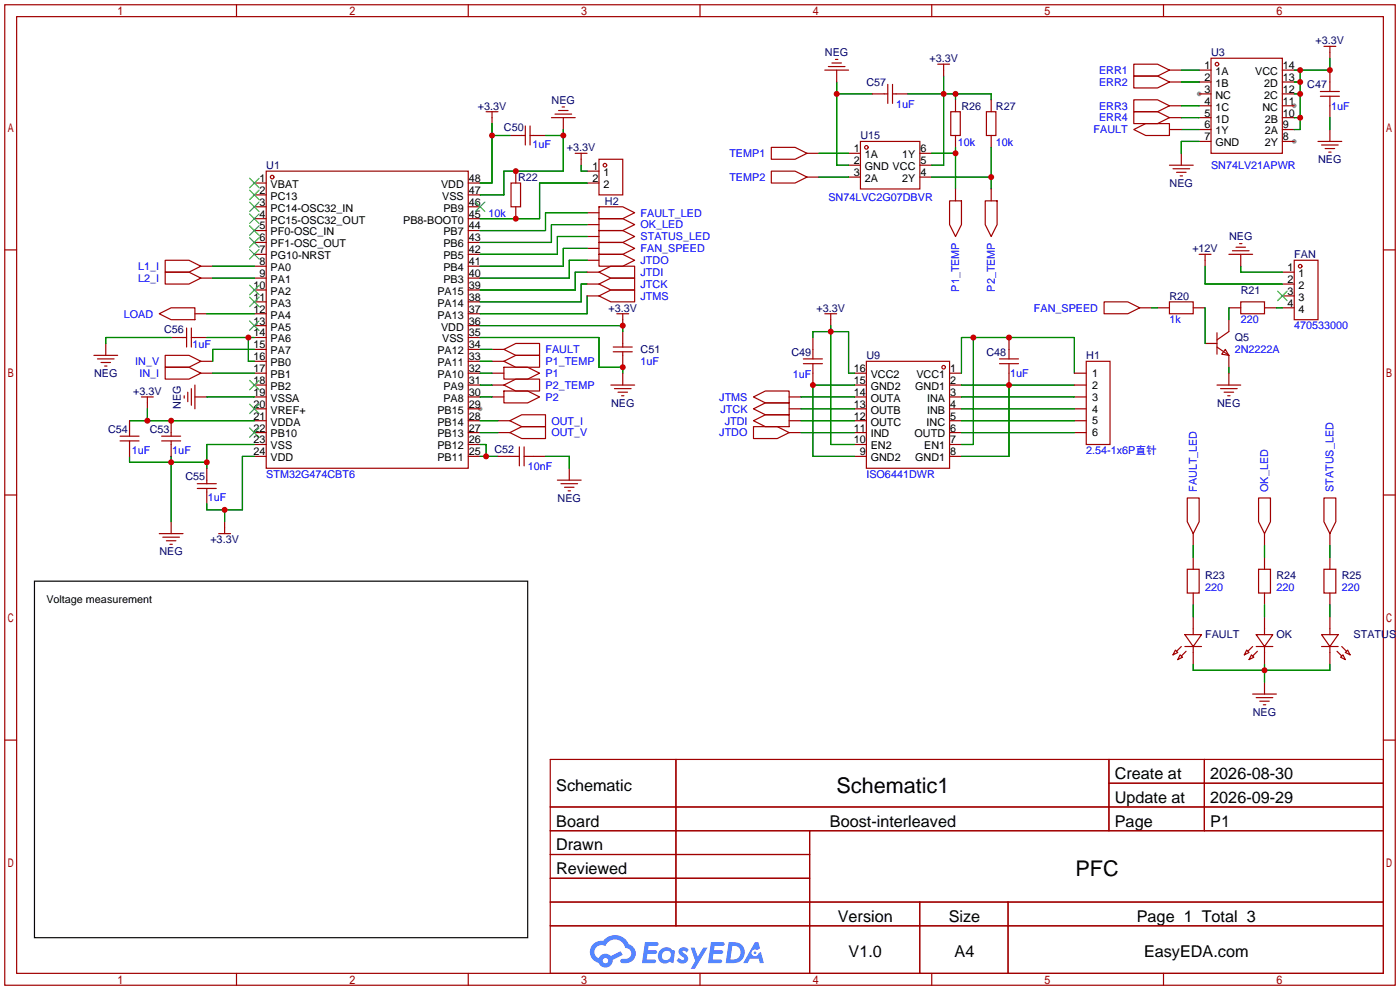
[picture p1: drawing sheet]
<svg xmlns="http://www.w3.org/2000/svg" width="299mm" height="212mm" viewBox="0 0 299 212" stroke-linecap="round" stroke-linejoin="round" font-family="sans-serif">
<g fill="#999">
<circle cx="102.6" cy="87.4" r=".51"/>
<circle cx="256.3" cy="20.1" r=".51"/>
<circle cx="276.6" cy="30.2" r=".51"/>
<circle cx="276.6" cy="22.6" r=".51"/>
</g>
<g fill="none" stroke="#a10000" stroke-width=".25">
<path d="M1 1h297.2v209.6h-297.2zM3.6 3.6h292.1v204.4h-292.1zM50.5 1v2.6M100.1 1v2.6M149.6 1v2.6M199.1 1v2.6M248.7 1v2.6M1 53.4h2.6M295.7 53.4h2.5M1 105.8h2.6M295.7 105.8h2.5M1 158.2h2.6"/>
<path d="M295.7 158.2h2.5M117.6 162.3h178.1v45.7h-178.1zM117.6 172.5h178.1M117.6 177.5h178.1M144.5 162.3v35.6M173 177.5v30.5M237 162.3v15.2M237 167.4h58.7M257.4 162.3v15.2M117.6 182.6h55.4M117.6 192.8h178.1M117.6 187.7h55.4"/>
<path d="M117.6 197.9h178.1M196.6 192.8v15.2M215.4 192.8v15.2M50.5 208v2.6M100.1 208v2.6M149.6 208v2.6M199.1 208v2.6M248.7 208v2.6"/>
</g>
<g fill="#5487ff">
<path d="M145.3 202.7a1.3 1.3 0 0 1 1.9 .3l-.4 .6a.54 .54 0 0 0-.9-.2l.1 .2a1.34 1.34 0 0 1 .9 1.8 1.47 1.47 0 0 1-2.3-.1l.5-.6 .8 .5a.31 .31 0 0 0 .4-.3 .31 .31 0 0 0-.3-.4 1.12 1.12 0 0 1-.7-1.8z"/>
<path d="M147.6 202.5h.9l.6 2 1.2-2h.9l-2.7 4.6h-.9l1-1.7z"/>
<path d="M137.8 201.4h1.7a1.31 1.31 0 0 1 1.2 .2 .4 .4 0 0 1-.3 .5l-1.8 .1-.1 .9h1.6a.4 .4 0 0 1 .4 .4 .4 .4 0 0 1-.5 .4h-1.6l-.2 1.2h1.4a.46 .46 0 0 1 .5 0 .46 .46 0 0 1 .1 .5l-.4 .2h-2.6z"/>
<path d="M151.9 201.4h1.7a1.32 1.32 0 0 1 1.2 .2 .39 .39 0 0 1-.3 .5l-1.8 .1-.1 .9h1.6a.4 .4 0 0 1 .4 .4 .4 .4 0 0 1-.4 .4h-1.7l-.2 1.2h1.4a.46 .46 0 0 1 .5 0 .46 .46 0 0 1 .1 .5l-.4 .2h-2.6z"/>
<path d="M161.3 201.4h.8l.3 1.3-.6 .4a.75 .75 0 0 0-1.1 .3 .75 .75 0 0 0 .5 1 .75 .75 0 0 0 .9-.7l.5-.2 .6 2.3h-.8l-.3-.9h-1.8l-.5 .9h-1z"/>
<path d="M155.7 201.4l-.6 4.4h1.5a2.27 2.27 0 0 0 2.6-2.2 2.27 2.27 0 0 0-2.7-2.2zM156.5 202.1a1.5 1.5 0 0 1 1.8 1.6 1.5 1.5 0 0 1-1.9 1.4h-.3z"/>
<path d="M141.2 203a1.6 1.6 0 0 0-.3 2.3 1.6 1.6 0 0 0 2.3 .2l.7 .3 .3-2.4-.1-.3-.5-.1a1.58 1.58 0 0 0-2.4 0zM141.8 203.5a.98 .98 0 0 1 1.6 .4 .98 .98 0 0 1-1.1 1.3 .94 .94 0 0 1-.9-.7 .94 .94 0 0 1 .4-1z"/>
<path d="M126.8 201.8a2.37 2.37 0 0 0 1.1 4 1.54 1.54 0 0 0 1.8 1 1.54 1.54 0 0 0 1.2-1.6l2.2-1.1-.5-.8-2 1a1.57 1.57 0 0 0-2.7 .5 1.5 1.5 0 0 1-.7-2.1 1.5 1.5 0 0 1 2.2-.5 2.23 2.23 0 0 1 2.3-1.4 2.23 2.23 0 0 1 2 1.8 1.16 1.16 0 0 1 1.2 1.1 1.16 1.16 0 0 1-1.1 1.2h-.7a.47 .47 0 0 0-.5 .4 .47 .47 0 0 0 .4 .5 2.17 2.17 0 0 0 2.5-.9 2.17 2.17 0 0 0-.3-2.7l-.8-.4a3.2 3.2 0 0 0-5.5-.7l-1.1 .1zM128.8 205.3a.6 .6 0 0 1 1.2 0 .6 .6 0 0 1-1.2 0z"/>
<circle cx="161.4" cy="203.6" r=".28"/>
</g>
<g fill="none" stroke="#a10000" stroke-width=".25">
<path d="M176.3 15h5.1M177 14.2h3.6M177.8 13.5h2M178.6 12.7h.5M178.8 15v2.5M189.7 18v4.1M190.8 18v4.1M200.4 13.7h2.5M201.7 13.7v2.6M242.3 13.7h5.1l2.5 1.3-2.5 1.3h-5.1zM242.3 16.3h5.1l2.5 1.2-2.5 1.3h-5.1zM249.9 15h2.6"/>
<path d="M249.9 17.5h2.6M256.3 15h2.5M256.3 17.5h2.5M258.8 12.4h15.3v20.4h-15.3zM274.1 15h2.5M274.1 17.5h2.5M282.2 19.6h4.1M283 9.9h2.5M284.2 9.9v2.5M284.2 15v4.6M54.4 39.1h2.5M56.9 36.6h43.2v63.5h-43.2z"/>
<path d="M100.1 39.1h2.5M103.9 23.9h2.5M105.2 23.9v2.5M109 29h3.3M109.2 39.1h2.1v5.1h-2.1zM110.2 36.6v2.5M112.3 26.9v4.1M113.3 26.9v4.1M113.3 29h3.3M117.9 25.1h5M118.6 24.4h3.6M119.4 23.6h2"/>
<path d="M120.1 22.9h.5M120.4 25.1v2.6M122.9 32.8h2.6M124.2 32.8v2.5M125.5 39.1h2.5M125.5 36.6h2.5M128 34h5.1v7.7h-5.1zM164.8 31.5h5.1l2.6 1.3-2.6 1.2h-5.1zM164.8 36.6h5.1l2.6 1.2-2.6 1.3h-5.1zM172.5 32.8h2.5M172.5 37.8h2.5M181.4 35.3h2.5"/>
<path d="M181.4 32.8h2.5M181.4 37.8h2.5M183.9 30.2h12.7v10.2h-12.7zM186.4 20.1h3.3M190.8 20.1h3.3M196.6 35.3h2.5M196.6 32.8h2.5M196.6 37.8h2.5M203.2 23.9h2v5.1h-2zM204.2 21.3v2.6M204.2 29v2.5M210.8 23.9h2.1v5.1h-2.1z"/>
<path d="M211.8 21.3v2.6M211.8 29v2.5M242.3 21.3h5.1l2.5 1.3-2.5 1.3h-5.1zM242.3 23.9h5.1l2.5 1.2-2.5 1.3h-5.1zM242.3 27.7l2.6-1.3h5v2.6h-5zM249.9 22.6h2.6M249.9 25.1h2.6M249.9 27.7h2.6M249.9 35.3h5.1M250.7 36.1h3.6M251.5 36.8h2M252.2 37.6h.5"/>
<path d="M252.5 32.8v2.5M256.3 20.1h2.5M256.3 22.6h2.5M256.3 25.1h2.5M256.3 27.7h2.5M256.3 30.2h2.5M274.1 20.1h2.5M274.1 22.6h2.5M274.1 25.1h2.5M274.1 27.7h2.5M274.1 30.2h2.5M281.7 30.2h5.1"/>
<path d="M282.2 20.6h4.1M282.4 31h3.6M283.2 31.8h2M284 32.5h.5M284.2 20.6v4.5M284.2 27.7v2.5M35.3 58.2h5.1l2.5 1.2-2.5 1.3h-5.1zM35.3 55.6h5.1l2.5 1.3-2.5 1.3h-5.1zM42.9 56.9h2.6M42.9 59.4h2.6M54.4 41.7h2.5M54.4 44.2h2.5"/>
<path d="M54.4 46.7h2.5M54.4 49.3h2.5M54.4 51.8h2.5M54.4 54.4h2.5M54.4 56.9h2.5M54.4 59.4h2.5M100.1 41.7h2.5M100.1 44.2h2.5M100.1 46.7h2.5M100.1 49.3h2.5M100.1 51.8h2.5M100.1 54.4h2.5"/>
<path d="M100.1 56.9h2.5M100.1 59.4h2.5M110.2 44.2v2.5M125.5 58.2h2.5M125.5 45.5h2.5M125.5 48h2.5M125.5 50.5h2.5M125.5 53.1h2.5M125.5 55.6h2.5M128 44.2h5.1l2.5 1.3-2.5 1.2h-5.1zM128 46.7h5.1l2.5 1.3-2.5 1.3h-5.1zM128 49.3h5.1l2.5 1.2-2.5 1.3h-5.1z"/>
<path d="M128 51.8h5.1l2.5 1.3-2.5 1.3h-5.1zM128 54.4h5.1l2.5 1.2-2.5 1.3h-5.1zM128 58.2l2.6-1.3h5v2.5h-5zM202.9 42.9h2.6v5.1l-1.3 2.5-1.3-2.5zM204.2 40.4v2.5M210.6 42.9h2.5v5.1l-1.3 2.5-1.2-2.5zM211.8 40.4v2.5M256.3 54.4h2.5M257.6 54.4v2.5M262.6 54.4h5.1M263.4 53.6h3.6M264.2 52.8h2"/>
<path d="M264.9 52.1h.5M265.2 54.4v2.5M274.1 58.2h2.5M276.6 55.6h5.1v12.7h-5.1zM20.1 75.9h5M20.8 76.7h3.6M21.6 77.5h2M22.4 78.2h.5M22.6 73.4v2.5M34 67.1l2.6-1.3h5.1v2.5h-5.1zM35.3 78.5h5.1l2.5 1.3-2.5 1.2h-5.1zM35.3 75.9h5.1l2.5 1.3-2.5 1.3h-5.1z"/>
<path d="M36.6 72.1h3.3M39.9 70.1v4.1M40.9 72.1h3.3M40.9 70.1v4.1M41.7 67.1h2.5M42.9 77.2h2.6M42.9 79.8h2.6M54.4 62h2.5M54.4 64.5h2.5M54.4 67.1h2.5M54.4 69.6h2.5M54.4 72.1h2.5"/>
<path d="M54.4 74.7h2.5M54.4 77.2h2.5M54.4 79.8h2.5M100.1 62h2.5M100.1 64.5h2.5M100.1 67.1h2.5M100.1 69.6h2.5M100.1 72.1h2.5M100.1 74.7h2.5M100.1 77.2h2.5M100.1 79.8h2.5M105.2 74.7h2.5"/>
<path d="M105.2 77.2h2.5M105.2 79.8h2.5M107.7 74.7l2.5-1.3h5.1v2.5h-5.1zM107.7 77.2l2.5-1.3h5.1v2.6h-5.1zM107.7 78.5h5.1l2.5 1.3-2.5 1.2h-5.1zM125.5 60.7h2.5M125.5 63.2h2.5M128 60.7l2.6-1.3h5v2.6h-5zM128 63.2l2.6-1.2h5v2.5h-5zM131.1 75.2h4M131.1 74.2h4M131.8 67.1h2.6"/>
<path d="M133.1 67.1v2.5M133.1 70.9v3.3M133.1 75.2v3.3M133.1 79.8v2.5M171.7 76.7h4.1M171.7 77.7h4.1M173.7 72.1v4.6M173.7 77.7v4.6M176.3 67.1h2.5M177.5 67.1v2.5M182.6 79.8h2.6M185.2 77.2h17.7v22.9h-17.7z"/>
<path d="M202.9 79.8h2.6M213.6 76.7h4.1M213.6 77.7h4.1M215.6 72.1v4.6M215.6 77.7v4.6M229.6 79.8h2.6M232.2 77.2h5v17.8h-5zM236 64.5h5l2.6 1.3-2.6 1.3h-5zM243.6 65.8h2.5M247.4 65.8h2.5M249.9 64.5h5.1v2.6h-5.1zM255 65.8h2.6"/>
<path d="M257.6 73.4h2.5M260.1 71.1v4.6M260.1 74.2l2.5 1.7M261.9 74.7l.7 1.2-1.5-.2zM262.6 65.8h2.6M262.6 68.3v2.6l-2.5 1.7M262.6 75.9v2.6M262.6 79.8v2.5M265.2 64.5h5.1v2.6h-5.1zM270.3 65.8h2.5M274.1 60.7h2.5M274.1 63.2h2.5"/>
<path d="M274.1 65.8h2.5M25.7 94.2h4M25.7 93.2h4M27.7 89.9v3.3M27.7 94.2v3.3M30.2 84.8h2.6M31.5 84.8v2.6M34.5 94.2h4.1M34.5 93.2h4.1M36.6 89.9v3.3M36.6 94.2v3.3M39.4 84.6v.5"/>
<path d="M40.1 83.8v2.1M40.9 83.1v3.5M41.7 84.8h2.5M41.7 82.3v5.1M54.4 82.3h2.5M54.4 84.8h2.5M54.4 87.4h2.5M54.4 89.9h2.5M54.4 92.5h2.5M54.4 95h2.5M54.4 97.5h2.5M100.1 82.3h2.5"/>
<path d="M100.1 84.8h2.5M100.1 87.4h2.5M100.1 89.9h2.5M100.1 92.5h2.5M100.1 95h2.5M100.1 97.5h2.5M105.2 82.3h2.5M105.2 84.8h2.5M106.4 89.9h2.6M106.4 92.5h2.6M106.4 97.5h4.6M107.7 82.3l2.5-1.3h5.1v2.6h-5.1z"/>
<path d="M107.7 83.6h5.1l2.5 1.2-2.5 1.3h-5.1zM109 89.9l2.5-1.3h5.1v2.6h-5.1zM109 92.5l2.5-1.3h5.1v2.5h-5.1zM111 95.5v4.1M112 97.5h4.6M112 95.5v4.1M130.6 82.3h5M131.3 83.1h3.6M132.1 83.8h2M132.8 84.6h.5M161 91.2h5.1l2.6 1.3-2.6 1.2h-5.1zM161 89.9l2.6-1.3h5.1v2.6h-5.1z"/>
<path d="M161 87.4l2.6-1.3h5.1v2.5h-5.1zM161 84.8l2.6-1.2h5.1v2.5h-5.1zM168.7 84.8h2.5M168.7 87.4h2.5M168.7 89.9h2.5M168.7 92.5h2.5M182.6 82.3h2.6M182.6 84.8h2.6M182.6 87.4h2.6M182.6 89.9h2.6M182.6 92.5h2.6M182.6 95h2.6"/>
<path d="M182.6 97.5h2.6M202.9 82.3h2.6M202.9 84.8h2.6M202.9 87.4h2.6M202.9 89.9h2.6M202.9 92.5h2.6M202.9 95h2.6M202.9 97.5h2.6M229.6 82.3h2.6M229.6 84.8h2.6M229.6 87.4h2.6M229.6 89.9h2.6"/>
<path d="M229.6 92.5h2.6M260.1 82.3h5.1M260.9 83.1h3.5M261.6 83.8h2.1M262.4 84.6h.5M34 114h5.1M34.8 114.8h3.6M35.6 115.6h2M36.3 116.3h.5M36.6 111.5v2.5M42.2 103.4h4M42.2 104.4h4"/>
<path d="M44.2 100.1v3.3M44.2 104.4v3.3M46.7 114h2.6M48 111.5v2.5M119.1 102.6h5.1M119.9 103.4h3.5M120.6 104.1h2.1M121.4 104.9h.5M121.7 100.1v2.5M253.7 106.4h2.6v5.1l-1.3 2.5-1.3-2.5zM255 114v2.6M255 119.1v2.6"/>
<path d="M269 106.4h2.5v5.1l-1.2 2.5-1.3-2.5zM270.3 114v2.6M270.3 119.1v2.6M283 106.4h2.5v5.1l-1.3 2.5-1.2-2.5zM284.2 114v2.6M284.2 119.1v2.6M251.2 138.9l.5 .5-1 .6zM252.2 140l.5 .5-1 .5zM252.5 138.2l-1 1M253.2 135.6h3.6l-1.8 2.6zM253.2 138.2h3.6M253.5 139.2l-1 1"/>
<path d="M253.7 121.7h2.6v5h-2.6zM255 126.7v2.6M255 131.8v3.8M255 138.2v3.8M266.4 138.9l.6 .5-1.1 .6zM267.5 140l.5 .5-1 .5zM267.7 138.2l-1 1M268.5 135.6h3.5l-1.7 2.6zM268.5 138.2h3.5M268.7 139.2l-1 1M269 121.7h2.5v5h-2.5zM270.3 126.7v2.6"/>
<path d="M270.3 131.8v3.8M270.3 138.2v3.8M282.4 135.6h3.6l-1.8 2.6zM282.4 138.2h3.6M283 121.7h2.5v5h-2.5zM284.2 126.7v2.6M284.2 131.8v3.8M284.2 138.2v3.8M285.8 139.2l1 1M286.8 138.2l1 1M288 138.9l.5 1.1-1-.6zM267.7 148.3h5.1"/>
<path d="M268.5 149.1h3.5M269.2 149.9h2.1M270 150.6h.5M270.3 145.8v2.5M286.5 140.5l.5-.5 .5 1z"/>
<circle cx="260.1" cy="13.7" r=".38"/>
<circle cx="58.2" cy="37.8" r=".38"/>
<circle cx="129.3" cy="35.3" r=".38"/>
<circle cx="185.2" cy="31.5" r=".38"/>
<circle cx="277.9" cy="56.9" r=".38"/>
<circle cx="201.7" cy="78.5" r=".38"/>
</g>
<g fill="none" stroke="#3c3" stroke-width=".25">
<path d="M53.3 38.1l2.1 2M55.4 38.1l-2.1 2M53.3 40.6l2.1 2.1M53.3 43.2l2.1 2M53.3 45.7l2.1 2.1M53.3 48.3l2.1 2M53.3 50.8l2.1 2M53.3 53.3l2.1 2.1M55.4 40.6l-2.1 2.1M55.4 43.2l-2.1 2M55.4 45.7l-2.1 2.1M55.4 48.3l-2.1 2"/>
<path d="M55.4 50.8l-2.1 2M55.4 53.3l-2.1 2.1M101.6 43.2l2 2M103.6 43.2l-2 2M53.3 61l2.1 2M53.3 63.5l2.1 2M53.3 68.6l2.1 2M55.4 61l-2.1 2M55.4 63.5l-2.1 2M55.4 68.6l-2.1 2M273 62.2l2.1 2.1M275.1 62.2l-2.1 2.1"/>
<path d="M53.3 81.3l2.1 2M53.3 86.4l2.1 2M53.3 91.4l2.1 2.1M55.4 81.3l-2.1 2M55.4 86.4l-2.1 2M55.4 91.4l-2.1 2.1"/>
</g>
<g fill="none" stroke="#008700" stroke-width=".25">
<path d="M178.8 17.5v17.8h2.6M201.7 16.3v19h-2.6M252.5 17.5h3.8M252.5 15h3.8M276.6 17.5h1.3M277.9 15v12.7h-1.3M284.2 12.4v2.6h-7.6M105.2 26.4v12.7h-2.6M105.2 29h3.8M116.6 29h3.8M120.4 27.7v8.9h-12.7v5.1h-5.1M124.2 35.3v1.3h1.3"/>
<path d="M125.5 39.1h-10.2v7.6h-12.7M175 32.8h6.4M175 37.8h6.4M178.8 20.1h7.6M194.1 20.1h17.7v1.2M199.1 32.8h5.1M199.1 37.8h12.7M204.2 20.1v1.2M204.2 31.5v8.9M211.8 31.5v8.9M252.5 25.1h3.8M252.5 22.6h3.8"/>
<path d="M252.5 27.7h3.8M256.3 30.2h-3.8v2.6M276.6 25.1h1.3M276.6 20.1h1.3M284.2 25.1v2.6M45.5 56.9h8.9M45.5 59.4h8.9M125.5 58.2h-2.6v3.8h-20.3M125.5 45.5h-8.9v3.8h-14M125.5 48h-7.6v3.8h-15.3M125.5 50.5h-6.4v3.9h-16.5M125.5 53.1h-5.1v3.8h-17.8"/>
<path d="M125.5 55.6h-3.8v3.8h-19.1M257.6 56.9v3.8h16.5M265.2 56.9v1.3h8.9M36.6 72.1h-14v1.3M44.2 72.1h10.2M44.2 67.1h10.2M45.5 79.8h8.9M53.1 72.1v5.1h1.3M54.4 74.7h-8.9v2.5M102.6 72.1h25.4v6.4h5.1v1.3M102.6 79.8h2.6M102.6 69.6h30.5v1.3"/>
<path d="M102.6 77.2h2.6M102.6 74.7h2.6M125.5 60.7h-1.3v3.8h-21.6M125.5 63.2v3.9h-22.9M173.7 72.1v-1.2h7.7v8.9h1.2M177.5 69.6v25.4h5.1M205.5 79.8v-7.7h24.1v7.7M208 72.1v22.9h-2.5M246.1 65.8h1.3M257.6 65.8v7.6M262.6 65.8v2.5M262.6 78.5v1.3"/>
<path d="M272.8 65.8h1.3M27.7 89.9h26.7M27.7 97.5v1.3h16.5M31.5 87.4v2.5M36.6 97.5v14M44.2 84.8h10.2M54.4 97.5h-2.6v11.5h-7.6v-1.3M54.4 95h-10.2v5.1M102.6 82.3h2.6M102.6 97.5h3.8M102.6 95h1.3v2.5M102.6 84.8h2.6"/>
<path d="M102.6 89.9h3.8M102.6 92.5h3.8M116.6 97.5h5.1v2.6M171.2 84.8h11.4M171.2 87.4h11.4M171.2 89.9h11.4M171.2 92.5h11.4M182.6 82.3h-8.9v15.2h8.9M205.5 82.3h24.1M205.5 84.8h24.1M205.5 87.4h24.1M205.5 89.9h24.1"/>
<path d="M205.5 92.5h24.1M215.6 82.3v15.2h-10.1M48 109v2.5M255 116.6v2.5M270.3 116.6v2.5M284.2 116.6v2.5M255 129.3v2.5M270.3 129.3v2.5M284.2 129.3v2.5M255 142v1.3h29.2v-1.3M270.3 142v3.8"/>
</g>
<path d="M7.4 124.2h105.4v76.2h-105.4z" fill="none" stroke="#000" stroke-width=".25"/>
<g fill="#c00">
<circle cx="277.9" cy="15" r=".63"/>
<circle cx="284.2" cy="15" r=".63"/>
<circle cx="277.9" cy="17.5" r=".63"/>
<circle cx="277.9" cy="20.1" r=".63"/>
<circle cx="277.9" cy="25.1" r=".63"/>
<circle cx="215.6" cy="82.3" r=".63"/>
<circle cx="215.6" cy="72.1" r=".63"/>
<circle cx="208" cy="72.1" r=".63"/>
<circle cx="177.5" cy="70.9" r=".63"/>
<circle cx="173.7" cy="82.3" r=".63"/>
<circle cx="105.2" cy="29" r=".63"/>
<circle cx="36.6" cy="98.8" r=".63"/>
<circle cx="44.2" cy="98.8" r=".63"/>
<circle cx="270.3" cy="143.3" r=".63"/>
<circle cx="120.4" cy="29" r=".63"/>
<circle cx="110.2" cy="36.6" r=".63"/>
<circle cx="110.2" cy="46.7" r=".63"/>
<circle cx="133.1" cy="69.6" r=".63"/>
<circle cx="133.1" cy="78.5" r=".63"/>
<circle cx="103.9" cy="97.5" r=".63"/>
<circle cx="36.6" cy="89.9" r=".63"/>
<circle cx="31.5" cy="89.9" r=".63"/>
<circle cx="48" cy="109" r=".63"/>
<circle cx="53.1" cy="72.1" r=".63"/>
<circle cx="178.8" cy="20.1" r=".63"/>
<circle cx="201.7" cy="20.1" r=".63"/>
<circle cx="204.2" cy="20.1" r=".63"/>
<circle cx="204.2" cy="32.8" r=".63"/>
<circle cx="211.8" cy="37.8" r=".63"/>
</g>
<g font-size="4.6">
<text x="178.8" y="169.4">Schematic1</text>
<text x="229.9" y="187.2">PFC</text>
</g>
<g font-size="3.5">
<text x="238.3" y="166.5">Create at</text>
<text x="258.7" y="166.5">2026-08-30</text>
<text x="118.9" y="169.1">Schematic</text>
<text x="238.3" y="171.6">Update at</text>
<text x="258.7" y="171.6">2026-09-29</text>
<text x="118.9" y="176.7">Board</text>
<text x="177.4" y="176.7">Boost-interleaved</text>
<text x="238.3" y="176.7">Page</text>
<text x="258.7" y="176.7">P1</text>
<text x="118.9" y="181.8">Drawn</text>
<text x="118.9" y="186.8">Reviewed</text>
<text x="179.1" y="197">Version</text>
<text x="202.8" y="197">Size</text>
<text x="243" y="197">Page 1 Total 3</text>
<text x="181.4" y="204.6">V1.0</text>
<text x="204" y="204.6">A4</text>
<text x="244.5" y="204.6">EasyEDA.com</text>
</g>
<g font-size="2.3" fill="#000080">
<text x="176.3" y="12">NEG</text>
<text x="258.8" y="12">U3</text>
<text x="281.2" y="9.4">+3.3V</text>
<text x="198.6" y="13.3">+3.3V</text>
<text x="102.1" y="23.4">+3.3V</text>
<text x="117.9" y="22.1">NEG</text>
<text x="185.2" y="18.3">C57</text>
<text x="205.5" y="23.4">R26</text>
<text x="212.9" y="23.4">R27</text>
<text x="279.4" y="18.8">C47</text>
<text x="107.7" y="28">C50</text>
<text x="183.9" y="29.8">U15</text>
<text x="121.2" y="32.3">+3.3V</text>
<text x="281.7" y="34.8">NEG</text>
<text x="56.9" y="36.1">U1</text>
<text x="110.7" y="38.7">R22</text>
<text x="250" y="39.9">NEG</text>
<text x="129.3" y="43.7">H2</text>
<text x="254.8" y="53.9">+12V</text>
<text x="262.7" y="51.4">NEG</text>
<text x="276.6" y="55.2">FAN</text>
<text x="249.9" y="64.1">R20</text>
<text x="265.2" y="62.8">R21</text>
<text x="35.1" y="71.2">C56</text>
<text x="130" y="66.6">+3.3V</text>
<text x="174.5" y="66.6">+3.3V</text>
<text x="136.9" y="75.5">C51</text>
<text x="169.2" y="76">C49</text>
<text x="185.2" y="76.8">U9</text>
<text x="210.8" y="76">C48</text>
<text x="232.2" y="76.8">H1</text>
<text x="263.9" y="72.9">Q5</text>
<text x="20.1" y="80.6">NEG</text>
<text x="28.4" y="84.4">+3.3V</text>
<text x="38.7" y="87.3" transform="rotate(-90 38.7 87.3)">NEG</text>
<text x="130.6" y="86.9">NEG</text>
<text x="260.1" y="86.9">NEG</text>
<text x="23.1" y="92.5">C54</text>
<text x="32" y="92.5">C53</text>
<text x="105.7" y="96.8">C52</text>
<text x="39.6" y="102.7">C55</text>
<text x="119.2" y="107.2">NEG</text>
<text x="34.1" y="118.7">NEG</text>
<text x="45" y="116.1">+3.3V</text>
<text x="257.6" y="123.7">R23</text>
<text x="272.8" y="123.7">R24</text>
<text x="286.8" y="123.7">R25</text>
<text x="257.6" y="136.4">FAULT</text>
<text x="272.8" y="136.4">OK</text>
<text x="289.3" y="136.4">STATUS</text>
<text x="267.8" y="153">NEG</text>
</g>
<g font-size="2.3" fill="#00f">
<text x="234.9" y="15.8">ERR1</text>
<text x="191.5" y="23.2">1uF</text>
<text x="234.9" y="18.3">ERR2</text>
<text x="234.9" y="23.4">ERR3</text>
<text x="284.5" y="23.4">1uF</text>
<text x="233.7" y="28.5">FAULT</text>
<text x="234.9" y="26">ERR4</text>
<text x="113.8" y="31.5">1uF</text>
<text x="155.9" y="33.6">TEMP1</text>
<text x="204.7" y="31.3">10k</text>
<text x="212.9" y="31.3">10k</text>
<text x="155.9" y="38.7">TEMP2</text>
<text x="258.8" y="36.1">SN74LV21APWR</text>
<text x="104.4" y="46.3">10k</text>
<text x="136.9" y="46.3">FAULT_LED</text>
<text x="177" y="43">SN74LVC2G07DBVR</text>
<text x="136.9" y="48.8">OK_LED</text>
<text x="136.9" y="51.4">STATUS_LED</text>
<text x="136.9" y="53.9">FAN_SPEED</text>
<text x="29.5" y="57.7">L1_I</text>
<text x="136.9" y="56.4">JTDO</text>
<text x="136.9" y="59">JTDI</text>
<text x="29.5" y="60.2">L2_I</text>
<text x="136.9" y="61.5">JTCK</text>
<text x="136.9" y="64.1">JTMS</text>
<text x="205" y="62.3" transform="rotate(-90 205 62.3)">P1_TEMP</text>
<text x="212.6" y="62.3" transform="rotate(-90 212.6 62.3)">P2_TEMP</text>
<text x="26.5" y="67.9">LOAD</text>
<text x="221" y="66.6">FAN_SPEED</text>
<text x="249.9" y="69.1">1k</text>
<text x="265.2" y="69.1">220</text>
<text x="276.6" y="70.4">470533000</text>
<text x="41.1" y="74.5">1uF</text>
<text x="116.6" y="75.5">FAULT</text>
<text x="263.9" y="75.5">2N2222A</text>
<text x="28.9" y="78">IN_V</text>
<text x="29.8" y="80.6">IN_I</text>
<text x="116.6" y="78">P1_TEMP</text>
<text x="116.6" y="83.1">P2_TEMP</text>
<text x="116.6" y="80.6">P1</text>
<text x="136.9" y="78">1uF</text>
<text x="169.4" y="80.8">1uF</text>
<text x="215.9" y="80.6">1uF</text>
<text x="116.6" y="85.6">P2</text>
<text x="153.7" y="85.6">JTMS</text>
<text x="154" y="88.2">JTCK</text>
<text x="117.9" y="90.7">OUT_I</text>
<text x="117.9" y="93.3">OUT_V</text>
<text x="153.7" y="93.3">JTDO</text>
<text x="154.9" y="90.7">JTDI</text>
<text x="28.2" y="97.1">1uF</text>
<text x="36.8" y="97.1">1uF</text>
<text x="112.8" y="100.4">10nF</text>
<text x="232.2" y="97.1">2.54-1x6P直针</text>
<text x="44.4" y="107">1uF</text>
<text x="56.9" y="102.2">STM32G474CBT6</text>
<text x="185.2" y="102.2">ISO6441DWR</text>
<text x="255.8" y="105.2" transform="rotate(-90 255.8 105.2)">FAULT_LED</text>
<text x="271.1" y="105.2" transform="rotate(-90 271.1 105.2)">OK_LED</text>
<text x="285" y="105.2" transform="rotate(-90 285 105.2)">STATUS_LED</text>
<text x="257.6" y="126.3">220</text>
<text x="272.8" y="126.3">220</text>
<text x="286.8" y="126.3">220</text>
</g>
<g font-size="2.3">
<text x="257.4" y="14.8">1</text>
<text x="257.4" y="17.3">2</text>
<text x="259.8" y="16">1A</text>
<text x="268.3" y="16">VCC</text>
<text x="274.2" y="17.3">13</text>
<text x="274.2" y="14.8">14</text>
<text x="257.4" y="19.8">3</text>
<text x="257.4" y="22.4">4</text>
<text x="259.8" y="18.6">1B</text>
<text x="259.8" y="21.1">NC</text>
<text x="259.8" y="23.6">1C</text>
<text x="269.8" y="23.6">NC</text>
<text x="270.2" y="21.1">2C</text>
<text x="270.2" y="18.6">2D</text>
<text x="274.2" y="22.4">11</text>
<text x="274.2" y="19.8">12</text>
<text x="257.4" y="24.9">5</text>
<text x="257.4" y="27.5">6</text>
<text x="257.4" y="30">7</text>
<text x="259.8" y="26.2">1D</text>
<text x="259.8" y="28.7">1Y</text>
<text x="270.3" y="28.7">2A</text>
<text x="270.3" y="26.2">2B</text>
<text x="274.2" y="30">8</text>
<text x="274.2" y="27.5">9</text>
<text x="274.2" y="24.9">10</text>
<text x="182.5" y="32.5">1</text>
<text x="182.5" y="35.1">2</text>
<text x="184.8" y="33.8">1A</text>
<text x="192.8" y="33.8">1Y</text>
<text x="196.7" y="35.1">5</text>
<text x="196.7" y="32.5">6</text>
<text x="259.8" y="31.3">GND</text>
<text x="270.3" y="31.3">2Y</text>
<text x="55.5" y="38.9">1</text>
<text x="55.5" y="41.4">2</text>
<text x="57.8" y="40.2">VBAT</text>
<text x="94.3" y="40.2">VDD</text>
<text x="100.2" y="41.4">47</text>
<text x="100.2" y="38.9">48</text>
<text x="126.6" y="36.3">1</text>
<text x="126.6" y="38.9">2</text>
<text x="129" y="37.6">1</text>
<text x="129" y="40.2">2</text>
<text x="182.5" y="37.6">3</text>
<text x="184.8" y="36.3">GND VCC</text>
<text x="184.8" y="38.9">2A</text>
<text x="192.8" y="38.9">2Y</text>
<text x="196.7" y="37.6">4</text>
<text x="55.5" y="44">3</text>
<text x="55.5" y="46.5">4</text>
<text x="57.8" y="42.7">PC13</text>
<text x="57.8" y="45.2">PC14-OSC32_IN</text>
<text x="57.8" y="47.8">PC15-OSC32_OUT</text>
<text x="86.2" y="47.8">PB8-BOOT0</text>
<text x="94.5" y="42.7">VSS</text>
<text x="94.8" y="45.2">PB9</text>
<text x="100.2" y="46.5">45</text>
<text x="100.2" y="44">46</text>
<text x="55.5" y="49">5</text>
<text x="55.5" y="51.6">6</text>
<text x="57.8" y="50.3">PF0-OSC_IN</text>
<text x="57.8" y="52.9">PF1-OSC_OUT</text>
<text x="94.8" y="52.9">PB6</text>
<text x="94.8" y="50.3">PB7</text>
<text x="100.2" y="51.6">43</text>
<text x="100.2" y="49">44</text>
<text x="55.5" y="54.1">7</text>
<text x="55.5" y="56.7">8</text>
<text x="55.5" y="59.2">9</text>
<text x="57.8" y="55.4">PG10-NRST</text>
<text x="57.8" y="57.9">PA0</text>
<text x="94.8" y="57.9">PB4</text>
<text x="94.8" y="55.4">PB5</text>
<text x="100.2" y="59.2">40</text>
<text x="100.2" y="56.7">41</text>
<text x="100.2" y="54.1">42</text>
<text x="275.2" y="57.9">1</text>
<text x="277.5" y="59.2">1</text>
<text x="54.2" y="61.7">10</text>
<text x="54.2" y="64.3">11</text>
<text x="57.8" y="60.5">PA1</text>
<text x="57.8" y="63">PA2</text>
<text x="57.8" y="65.6">PA3</text>
<text x="93.5" y="65.6">PA14</text>
<text x="93.5" y="63">PA15</text>
<text x="94.8" y="60.5">PB3</text>
<text x="100.2" y="64.3">38</text>
<text x="100.2" y="61.7">39</text>
<text x="275.2" y="60.5">2</text>
<text x="275.2" y="63">3</text>
<text x="275.2" y="65.6">4</text>
<text x="277.5" y="61.7">2</text>
<text x="277.5" y="64.3">3</text>
<text x="54.2" y="66.8">12</text>
<text x="54.2" y="69.4">13</text>
<text x="54.2" y="71.9">14</text>
<text x="57.8" y="68.1">PA4</text>
<text x="57.8" y="70.6">PA5</text>
<text x="93.5" y="68.1">PA13</text>
<text x="94.3" y="70.6">VDD</text>
<text x="100.2" y="71.9">35</text>
<text x="100.2" y="69.4">36</text>
<text x="100.2" y="66.8">37</text>
<text x="277.5" y="66.8">4</text>
<text x="54.2" y="74.4">15</text>
<text x="54.2" y="77">16</text>
<text x="57.8" y="73.2">PA6</text>
<text x="57.8" y="75.7">PA7</text>
<text x="93.5" y="75.7">PA12</text>
<text x="94.5" y="73.2">VSS</text>
<text x="100.2" y="77">33</text>
<text x="100.2" y="74.4">34</text>
<text x="54.2" y="79.5">17</text>
<text x="54.2" y="82.1">18</text>
<text x="57.8" y="78.3">PB0</text>
<text x="57.8" y="80.8">PB1</text>
<text x="57.8" y="83.3">PB2</text>
<text x="93.5" y="80.8">PA10</text>
<text x="93.5" y="78.3">PA11</text>
<text x="94.8" y="83.3">PA9</text>
<text x="100.2" y="82.1">31</text>
<text x="100.2" y="79.5">32</text>
<text x="182.5" y="82.1">15</text>
<text x="182.5" y="79.5">16</text>
<text x="186.1" y="83.3">GND2</text>
<text x="186.1" y="80.8">VCC2</text>
<text x="195.6" y="83.3">GND1</text>
<text x="195.8" y="80.8">VCC1</text>
<text x="203.1" y="79.5">1</text>
<text x="203.1" y="82.1">2</text>
<text x="233.4" y="80.5">1</text>
<text x="233.4" y="83.1">2</text>
<text x="54.2" y="84.6">19</text>
<text x="54.2" y="87.1">20</text>
<text x="54.2" y="89.7">21</text>
<text x="57.8" y="85.9">VSSA</text>
<text x="57.8" y="88.4">VREF+</text>
<text x="93.5" y="88.4">PB15</text>
<text x="94.8" y="85.9">PA8</text>
<text x="100.2" y="89.7">28</text>
<text x="100.2" y="87.1">29</text>
<text x="100.2" y="84.6">30</text>
<text x="182.5" y="89.7">12</text>
<text x="182.5" y="87.1">13</text>
<text x="182.5" y="84.6">14</text>
<text x="186.1" y="88.4">OUTB</text>
<text x="186.1" y="85.9">OUTA</text>
<text x="198.2" y="85.9">INA</text>
<text x="198.2" y="88.4">INB</text>
<text x="203.1" y="84.6">3</text>
<text x="203.1" y="87.1">4</text>
<text x="203.1" y="89.7">5</text>
<text x="233.4" y="85.6">3</text>
<text x="233.4" y="88.2">4</text>
<text x="54.2" y="92.2">22</text>
<text x="54.2" y="94.8">23</text>
<text x="57.8" y="91">VDDA</text>
<text x="57.8" y="93.5">PB10</text>
<text x="93.5" y="93.5">PB13</text>
<text x="93.5" y="91">PB14</text>
<text x="100.2" y="94.8">26</text>
<text x="100.2" y="92.2">27</text>
<text x="182.5" y="94.8">10</text>
<text x="182.5" y="92.2">11</text>
<text x="186.1" y="93.5">IND</text>
<text x="186.1" y="91">OUTC</text>
<text x="195.5" y="93.5">OUTD</text>
<text x="198" y="91">INC</text>
<text x="203.1" y="92.2">6</text>
<text x="203.1" y="94.8">7</text>
<text x="233.4" y="90.7">5</text>
<text x="233.4" y="93.2">6</text>
<text x="54.2" y="97.3">24</text>
<text x="57.8" y="96">VSS</text>
<text x="57.8" y="98.6">VDD</text>
<text x="93.5" y="98.6">PB11</text>
<text x="93.5" y="96">PB12</text>
<text x="100.2" y="97.3">25</text>
<text x="183.8" y="97.3">9</text>
<text x="186.1" y="98.6">GND2</text>
<text x="186.1" y="96">EN2</text>
<text x="195.6" y="98.6">GND1</text>
<text x="197.5" y="96">EN1</text>
<text x="203.1" y="97.3">8</text>
<text x="9.9" y="128.8">Voltage measurement</text>
</g>
</svg>
